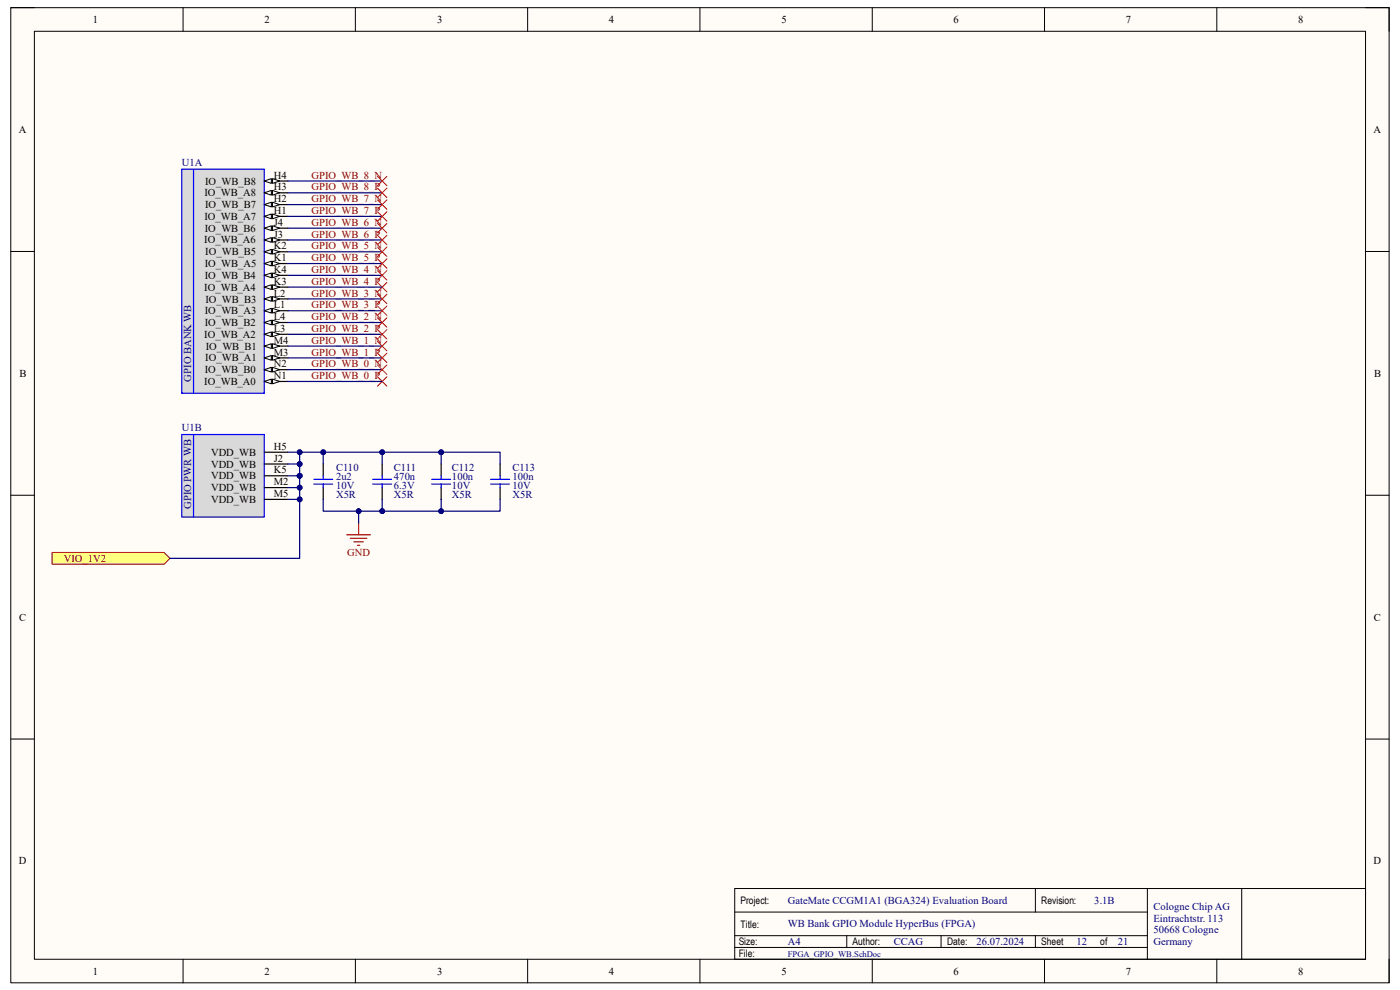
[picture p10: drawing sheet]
<svg xmlns="http://www.w3.org/2000/svg" width="297mm" height="210mm" viewBox="0 0 297 210" stroke-linecap="round" stroke-linejoin="round" font-family="sans-serif">
<path d="M2.3 1.6h292.4v206.9h-292.4z" fill-rule="evenodd" fill="#fffcf8"/>
<path d="M2.3 1.6h292.4v206.9h-292.4z" fill="none" stroke="#000" stroke-width=".21"/>
<path d="M7.3 6.6h282.4v196.9h-282.4z" fill-rule="evenodd" fill="#fffcf8"/>
<g fill="none" stroke="#000" stroke-width=".21">
<path d="M2.3 1.6h5M7.3 6.6h282.4v196.9h-282.4zM38.8 1.6v5M75.4 1.6v5M111.9 1.6v5M148.5 1.6v5M185 1.6v5M221.6 1.6v5M258.1 1.6v5M289.7 1.6h5v5M2.3 53.3h5M289.7 53.4h5"/>
<path d="M2.3 105.1h5M289.7 105.1h5M2.3 156.8h5M289.7 156.8h5M155.9 188.5h133.8v15h-133.8zM155.9 198.5h87.5M155.9 193.5h87.5M179.6 198.5v2.5M199.6 198.5v2.5M219.7 188.5v5M219.7 198.5v2.5M243.4 188.5v15"/>
<path d="M263.4 188.5v15M38.8 203.5v5M75.4 203.5v5M111.9 203.5v5M148.5 203.5v5M155.9 201h87.5M185 203.5v5M221.6 203.5v5M258.1 203.5v5M294.7 203.5v5"/>
</g>
<path d="M73.6 113.4h5M74.3 114.2h3.5M75.1 114.9h2M75.8 115.7h.5M76.1 110.9v2.5" fill="none" stroke="#800000" stroke-width=".25"/>
<path d="M38.6 35.9h17.5v47.5h-17.5z" fill-rule="evenodd" fill="#d9d9d9"/>
<path d="M38.6 35.9h17.5v47.5h-17.5z" fill="none" stroke="#00f" stroke-width=".25"/>
<path d="M56.1 80.9h5" fill="none" stroke="#000" stroke-width=".25"/>
<path d="M56.1 80.9l1.5-.5v1z" fill="#f8fcff"/>
<path d="M56.1 80.9l1.5-.5v1z" fill="none" stroke="#000" stroke-width=".21"/>
<path d="M57.8 80.4l1.5 .5-1.5 .5z" fill="#f8fcff"/>
<path d="M57.8 80.4l1.5 .5-1.5 .5z" fill="none" stroke="#000" stroke-width=".21"/>
<path d="M56.1 78.4h5" fill="none" stroke="#000" stroke-width=".25"/>
<path d="M56.1 78.4l1.5-.5v1z" fill="#f8fcff"/>
<path d="M56.1 78.4l1.5-.5v1z" fill="none" stroke="#000" stroke-width=".21"/>
<path d="M57.8 77.9l1.5 .5-1.5 .5z" fill="#f8fcff"/>
<path d="M57.8 77.9l1.5 .5-1.5 .5z" fill="none" stroke="#000" stroke-width=".21"/>
<path d="M56.1 75.9h5" fill="none" stroke="#000" stroke-width=".25"/>
<path d="M56.1 75.9l1.5-.5v1z" fill="#f8fcff"/>
<path d="M56.1 75.9l1.5-.5v1z" fill="none" stroke="#000" stroke-width=".21"/>
<path d="M57.8 75.4l1.5 .5-1.5 .5z" fill="#f8fcff"/>
<path d="M57.8 75.4l1.5 .5-1.5 .5z" fill="none" stroke="#000" stroke-width=".21"/>
<path d="M56.1 73.4h5" fill="none" stroke="#000" stroke-width=".25"/>
<path d="M56.1 73.4l1.5-.5v1z" fill="#f8fcff"/>
<path d="M56.1 73.4l1.5-.5v1z" fill="none" stroke="#000" stroke-width=".21"/>
<path d="M57.8 72.9l1.5 .5-1.5 .5z" fill="#f8fcff"/>
<path d="M57.8 72.9l1.5 .5-1.5 .5z" fill="none" stroke="#000" stroke-width=".21"/>
<path d="M56.1 70.9h5" fill="none" stroke="#000" stroke-width=".25"/>
<path d="M56.1 70.9l1.5-.5v1z" fill="#f8fcff"/>
<path d="M56.1 70.9l1.5-.5v1z" fill="none" stroke="#000" stroke-width=".21"/>
<path d="M57.8 70.4l1.5 .5-1.5 .5z" fill="#f8fcff"/>
<path d="M57.8 70.4l1.5 .5-1.5 .5z" fill="none" stroke="#000" stroke-width=".21"/>
<path d="M56.1 68.4h5" fill="none" stroke="#000" stroke-width=".25"/>
<path d="M56.1 68.4l1.5-.5v1z" fill="#f8fcff"/>
<path d="M56.1 68.4l1.5-.5v1z" fill="none" stroke="#000" stroke-width=".21"/>
<path d="M57.8 67.9l1.5 .5-1.5 .5z" fill="#f8fcff"/>
<path d="M57.8 67.9l1.5 .5-1.5 .5z" fill="none" stroke="#000" stroke-width=".21"/>
<path d="M56.1 65.9h5" fill="none" stroke="#000" stroke-width=".25"/>
<path d="M56.1 65.9l1.5-.5v1z" fill="#f8fcff"/>
<path d="M56.1 65.9l1.5-.5v1z" fill="none" stroke="#000" stroke-width=".21"/>
<path d="M57.8 65.4l1.5 .5-1.5 .5z" fill="#f8fcff"/>
<path d="M57.8 65.4l1.5 .5-1.5 .5z" fill="none" stroke="#000" stroke-width=".21"/>
<path d="M56.1 63.4h5" fill="none" stroke="#000" stroke-width=".25"/>
<path d="M56.1 63.4l1.5-.5v1z" fill="#f8fcff"/>
<path d="M56.1 63.4l1.5-.5v1z" fill="none" stroke="#000" stroke-width=".21"/>
<path d="M57.8 62.9l1.5 .5-1.5 .5z" fill="#f8fcff"/>
<path d="M57.8 62.9l1.5 .5-1.5 .5z" fill="none" stroke="#000" stroke-width=".21"/>
<path d="M56.1 60.9h5" fill="none" stroke="#000" stroke-width=".25"/>
<path d="M56.1 60.9l1.5-.5v1z" fill="#f8fcff"/>
<path d="M56.1 60.9l1.5-.5v1z" fill="none" stroke="#000" stroke-width=".21"/>
<path d="M57.8 60.4l1.5 .5-1.5 .5z" fill="#f8fcff"/>
<path d="M57.8 60.4l1.5 .5-1.5 .5z" fill="none" stroke="#000" stroke-width=".21"/>
<path d="M56.1 58.4h5" fill="none" stroke="#000" stroke-width=".25"/>
<path d="M56.1 58.4l1.5-.5v1z" fill="#f8fcff"/>
<path d="M56.1 58.4l1.5-.5v1z" fill="none" stroke="#000" stroke-width=".21"/>
<path d="M57.8 57.9l1.5 .5-1.5 .5z" fill="#f8fcff"/>
<path d="M57.8 57.9l1.5 .5-1.5 .5z" fill="none" stroke="#000" stroke-width=".21"/>
<path d="M56.1 55.9h5" fill="none" stroke="#000" stroke-width=".25"/>
<path d="M56.1 55.9l1.5-.5v1z" fill="#f8fcff"/>
<path d="M56.1 55.9l1.5-.5v1z" fill="none" stroke="#000" stroke-width=".21"/>
<path d="M57.8 55.4l1.5 .5-1.5 .5z" fill="#f8fcff"/>
<path d="M57.8 55.4l1.5 .5-1.5 .5z" fill="none" stroke="#000" stroke-width=".21"/>
<path d="M56.1 53.4h5" fill="none" stroke="#000" stroke-width=".25"/>
<path d="M56.1 53.4l1.5-.5v1z" fill="#f8fcff"/>
<path d="M56.1 53.4l1.5-.5v1z" fill="none" stroke="#000" stroke-width=".21"/>
<path d="M57.8 52.9l1.5 .5-1.5 .5z" fill="#f8fcff"/>
<path d="M57.8 52.9l1.5 .5-1.5 .5z" fill="none" stroke="#000" stroke-width=".21"/>
<path d="M56.1 50.9h5" fill="none" stroke="#000" stroke-width=".25"/>
<path d="M56.1 50.9l1.5-.5v1z" fill="#f8fcff"/>
<path d="M56.1 50.9l1.5-.5v1z" fill="none" stroke="#000" stroke-width=".21"/>
<path d="M57.8 50.4l1.5 .5-1.5 .5z" fill="#f8fcff"/>
<path d="M57.8 50.4l1.5 .5-1.5 .5z" fill="none" stroke="#000" stroke-width=".21"/>
<path d="M56.1 48.4h5" fill="none" stroke="#000" stroke-width=".25"/>
<path d="M56.1 48.4l1.5-.5v1z" fill="#f8fcff"/>
<path d="M56.1 48.4l1.5-.5v1z" fill="none" stroke="#000" stroke-width=".21"/>
<path d="M57.8 47.9l1.5 .5-1.5 .5z" fill="#f8fcff"/>
<path d="M57.8 47.9l1.5 .5-1.5 .5z" fill="none" stroke="#000" stroke-width=".21"/>
<path d="M56.1 45.9h5" fill="none" stroke="#000" stroke-width=".25"/>
<path d="M56.1 45.9l1.5-.5v1z" fill="#f8fcff"/>
<path d="M56.1 45.9l1.5-.5v1z" fill="none" stroke="#000" stroke-width=".21"/>
<path d="M57.8 45.4l1.5 .5-1.5 .5z" fill="#f8fcff"/>
<path d="M57.8 45.4l1.5 .5-1.5 .5z" fill="none" stroke="#000" stroke-width=".21"/>
<path d="M56.1 43.4h5" fill="none" stroke="#000" stroke-width=".25"/>
<path d="M56.1 43.4l1.5-.5v1z" fill="#f8fcff"/>
<path d="M56.1 43.4l1.5-.5v1z" fill="none" stroke="#000" stroke-width=".21"/>
<path d="M57.8 42.9l1.5 .5-1.5 .5z" fill="#f8fcff"/>
<path d="M57.8 42.9l1.5 .5-1.5 .5z" fill="none" stroke="#000" stroke-width=".21"/>
<path d="M56.1 40.9h5" fill="none" stroke="#000" stroke-width=".25"/>
<path d="M56.1 40.9l1.5-.5v1z" fill="#f8fcff"/>
<path d="M56.1 40.9l1.5-.5v1z" fill="none" stroke="#000" stroke-width=".21"/>
<path d="M57.8 40.4l1.5 .5-1.5 .5z" fill="#f8fcff"/>
<path d="M57.8 40.4l1.5 .5-1.5 .5z" fill="none" stroke="#000" stroke-width=".21"/>
<path d="M56.1 38.4h5" fill="none" stroke="#000" stroke-width=".25"/>
<path d="M56.1 38.4l1.5-.5v1z" fill="#f8fcff"/>
<path d="M56.1 38.4l1.5-.5v1z" fill="none" stroke="#000" stroke-width=".21"/>
<path d="M57.8 37.9l1.5 .5-1.5 .5z" fill="#f8fcff"/>
<path d="M57.8 37.9l1.5 .5-1.5 .5z" fill="none" stroke="#000" stroke-width=".21"/>
<path d="M41.1 35.9v47.5" fill="none" stroke="#00f" stroke-width=".25"/>
<path d="M38.6 92.2h17.5v17.5h-17.5z" fill-rule="evenodd" fill="#d9d9d9"/>
<g fill="none" stroke="#00f" stroke-width=".25">
<path d="M38.6 92.2h17.5v17.5h-17.5zM41.1 92.2v17.5M66.6 101.7h4M66.6 102.7h4M68.6 100.9v.8M68.6 102.7v.7M79.1 101.7h4M79.1 102.7h4M81.1 100.9v.8M81.1 102.7v.7M91.6 101.7h4M91.6 102.7h4"/>
<path d="M93.6 100.9v.8M93.6 102.7v.7M104.1 101.7h4M104.1 102.7h4M106.1 100.9v.8M106.1 102.7v.7"/>
</g>
<g fill="none" stroke="#000" stroke-width=".25">
<path d="M56.1 98.4h5M56.1 95.9h5M68.6 98.4v2.5M81.1 98.4v2.5M93.6 98.4v2.5M106.1 98.4v2.5M56.1 105.9h5M56.1 103.4h5M56.1 100.9h5M68.6 103.4v2.5M81.1 103.4v2.5M93.6 103.4v2.5"/>
<path d="M106.1 103.4v2.5"/>
</g>
<path d="M11 117.2h23.8l1.3 1.2-1.3 1.3h-23.8z" fill-rule="evenodd" fill="#ffff80"/>
<path d="M11 117.2h23.8l1.3 1.2-1.3 1.3h-23.8z" fill="none" stroke="#800000" stroke-width=".21"/>
<path d="M80.1 59.9l2 2M82.1 59.9l-2 2M80.1 79.9l2 2M82.1 79.9l-2 2" fill="none" stroke="#f00" stroke-width=".21"/>
<path d="M63.6 105.9v12.5h-27.5" fill="none" stroke="#000080" stroke-width=".25"/>
<circle cx="63.6" cy="105.9" r=".5" fill="#000080"/>
<circle cx="63.6" cy="105.9" r=".5" fill="none" stroke="#000080" stroke-width=".21"/>
<path d="M63.6 103.4v2.5h-2.5" fill="none" stroke="#000080" stroke-width=".25"/>
<circle cx="63.6" cy="105.9" r=".5" fill="#000080"/>
<circle cx="63.6" cy="105.9" r=".5" fill="none" stroke="#000080" stroke-width=".21"/>
<circle cx="63.6" cy="103.4" r=".5" fill="#000080"/>
<circle cx="63.6" cy="103.4" r=".5" fill="none" stroke="#000080" stroke-width=".21"/>
<path d="M63.6 100.9v2.5h-2.5" fill="none" stroke="#000080" stroke-width=".25"/>
<circle cx="63.6" cy="100.9" r=".5" fill="#000080"/>
<circle cx="63.6" cy="100.9" r=".5" fill="none" stroke="#000080" stroke-width=".21"/>
<circle cx="63.6" cy="103.4" r=".5" fill="#000080"/>
<circle cx="63.6" cy="103.4" r=".5" fill="none" stroke="#000080" stroke-width=".21"/>
<path d="M61.1 100.9h2.5" fill="none" stroke="#000080" stroke-width=".25"/>
<circle cx="63.6" cy="100.9" r=".5" fill="#000080"/>
<circle cx="63.6" cy="100.9" r=".5" fill="none" stroke="#000080" stroke-width=".21"/>
<path d="M61.1 95.9h2.5v2.5h-2.5" fill="none" stroke="#000080" stroke-width=".25"/>
<circle cx="63.6" cy="95.9" r=".5" fill="#000080"/>
<circle cx="63.6" cy="95.9" r=".5" fill="none" stroke="#000080" stroke-width=".21"/>
<circle cx="63.6" cy="98.4" r=".5" fill="#000080"/>
<circle cx="63.6" cy="98.4" r=".5" fill="none" stroke="#000080" stroke-width=".21"/>
<g fill="none" stroke="#000080" stroke-width=".25">
<path d="M61.1 38.4h20M61.1 58.4h20M61.1 55.9h20M61.1 53.4h20M61.1 50.9h20M61.1 48.4h20M61.1 45.9h20M61.1 43.4h20M61.1 40.9h20M61.1 78.4h20M61.1 75.9h20M61.1 73.4h20"/>
<path d="M61.1 70.9h20M61.1 68.4h20M61.1 65.9h20M61.1 63.4h20M61.1 60.9h20M61.1 80.9h20M63.6 95.9h5v2.5"/>
</g>
<circle cx="68.6" cy="95.9" r=".5" fill="#000080"/>
<circle cx="68.6" cy="95.9" r=".5" fill="none" stroke="#000080" stroke-width=".21"/>
<circle cx="63.6" cy="95.9" r=".5" fill="#000080"/>
<circle cx="63.6" cy="95.9" r=".5" fill="none" stroke="#000080" stroke-width=".21"/>
<path d="M68.6 105.9v2.5h12.5v-2.5" fill="none" stroke="#000080" stroke-width=".25"/>
<circle cx="76.1" cy="108.4" r=".5" fill="#000080"/>
<circle cx="76.1" cy="108.4" r=".5" fill="none" stroke="#000080" stroke-width=".21"/>
<circle cx="81.1" cy="108.4" r=".5" fill="#000080"/>
<circle cx="81.1" cy="108.4" r=".5" fill="none" stroke="#000080" stroke-width=".21"/>
<path d="M68.6 95.9h12.5v2.5" fill="none" stroke="#000080" stroke-width=".25"/>
<circle cx="68.6" cy="95.9" r=".5" fill="#000080"/>
<circle cx="68.6" cy="95.9" r=".5" fill="none" stroke="#000080" stroke-width=".21"/>
<circle cx="81.1" cy="95.9" r=".5" fill="#000080"/>
<circle cx="81.1" cy="95.9" r=".5" fill="none" stroke="#000080" stroke-width=".21"/>
<path d="M93.6 105.9v2.5h-12.5" fill="none" stroke="#000080" stroke-width=".25"/>
<circle cx="81.1" cy="108.4" r=".5" fill="#000080"/>
<circle cx="81.1" cy="108.4" r=".5" fill="none" stroke="#000080" stroke-width=".21"/>
<circle cx="93.6" cy="108.4" r=".5" fill="#000080"/>
<circle cx="93.6" cy="108.4" r=".5" fill="none" stroke="#000080" stroke-width=".21"/>
<path d="M81.1 95.9h12.5v2.5" fill="none" stroke="#000080" stroke-width=".25"/>
<circle cx="81.1" cy="95.9" r=".5" fill="#000080"/>
<circle cx="81.1" cy="95.9" r=".5" fill="none" stroke="#000080" stroke-width=".21"/>
<circle cx="93.6" cy="95.9" r=".5" fill="#000080"/>
<circle cx="93.6" cy="95.9" r=".5" fill="none" stroke="#000080" stroke-width=".21"/>
<path d="M106.1 105.9v2.5h-12.5" fill="none" stroke="#000080" stroke-width=".25"/>
<circle cx="93.6" cy="108.4" r=".5" fill="#000080"/>
<circle cx="93.6" cy="108.4" r=".5" fill="none" stroke="#000080" stroke-width=".21"/>
<path d="M93.6 95.9h12.5v2.5" fill="none" stroke="#000080" stroke-width=".25"/>
<circle cx="93.6" cy="95.9" r=".5" fill="#000080"/>
<circle cx="93.6" cy="95.9" r=".5" fill="none" stroke="#000080" stroke-width=".21"/>
<path d="M63.6 98.4v2.5" fill="none" stroke="#000080" stroke-width=".25"/>
<circle cx="63.6" cy="100.9" r=".5" fill="#000080"/>
<circle cx="63.6" cy="100.9" r=".5" fill="none" stroke="#000080" stroke-width=".21"/>
<circle cx="63.6" cy="98.4" r=".5" fill="#000080"/>
<circle cx="63.6" cy="98.4" r=".5" fill="none" stroke="#000080" stroke-width=".21"/>
<path d="M76.1 108.4v2.5" fill="none" stroke="#000080" stroke-width=".25"/>
<circle cx="76.1" cy="108.4" r=".5" fill="#000080"/>
<circle cx="76.1" cy="108.4" r=".5" fill="none" stroke="#000080" stroke-width=".21"/>
<g fill="none" stroke="#f00" stroke-width=".21">
<path d="M80.1 39.9l2 2M80.1 37.4l2 2M82.1 39.9l-2 2M82.1 37.4l-2 2M80.1 57.4l2 2M80.1 54.9l2 2M80.1 52.4l2 2M80.1 49.9l2 2M80.1 47.4l2 2M80.1 44.9l2 2M80.1 42.4l2 2M82.1 57.4l-2 2"/>
<path d="M82.1 54.9l-2 2M82.1 52.4l-2 2M82.1 49.9l-2 2M82.1 47.4l-2 2M82.1 44.9l-2 2M82.1 42.4l-2 2M80.1 77.4l2 2M80.1 74.9l2 2M80.1 72.4l2 2M80.1 69.9l2 2M80.1 67.4l2 2M80.1 64.9l2 2"/>
<path d="M80.1 62.4l2 2M82.1 77.4l-2 2M82.1 74.9l-2 2M82.1 72.4l-2 2M82.1 69.9l-2 2M82.1 67.4l-2 2M82.1 64.9l-2 2M82.1 62.4l-2 2"/>
</g>
<g font-size="2.2">
<text x="19.7" y="4.9">1</text>
<text x="56.1" y="4.9">2</text>
<text x="92.7" y="4.9">3</text>
<text x="129.2" y="4.9">4</text>
<text x="165.8" y="4.9">5</text>
<text x="202.3" y="4.9">6</text>
<text x="238.8" y="4.9">7</text>
<text x="275.4" y="4.9">8</text>
<text x="4" y="28.2">A</text>
<text x="291.4" y="28.2">A</text>
<text x="43.4" y="41.7">IO_WB_A8</text>
<text x="43.5" y="39.2">IO_WB_B8</text>
<text x="58.1" y="40.4">H3</text>
<text x="58.1" y="37.9">H4</text>
<text x="43.4" y="46.7">IO_WB_A7</text>
<text x="43.5" y="44.2">IO_WB_B7</text>
<text x="58.1" y="47.9">J4</text>
<text x="58.1" y="45.4">H1</text>
<text x="58.1" y="42.9">H2</text>
<text x="43.3" y="51.6">IO_WB_A6</text>
<text x="43.5" y="49.1">IO_WB_B6</text>
<text x="58.1" y="52.9">K2</text>
<text x="58.1" y="50.4">J3</text>
<text x="43.4" y="56.6">IO_WB_A5</text>
<text x="43.5" y="59.1">IO_WB_B4</text>
<text x="43.6" y="54.1">IO_WB_B5</text>
<text x="58.1" y="57.9">K4</text>
<text x="58.1" y="55.4">K1</text>
<text x="43.3" y="61.7">IO_WB_A4</text>
<text x="43.6" y="64.2">IO_WB_B3</text>
<text x="58.1" y="65.4">L1</text>
<text x="58.1" y="62.9">L2</text>
<text x="58.1" y="60.4">K3</text>
<text x="43.3" y="71.7">IO_WB_A2</text>
<text x="43.5" y="69.2">IO_WB_B2</text>
<text x="43.5" y="66.7">IO_WB_A3</text>
<text x="58.1" y="70.4">L3</text>
<text x="58.1" y="67.9">L4</text>
<text x="43.6" y="76.7">IO_WB_A1</text>
<text x="43.7" y="74.2">IO_WB_B1</text>
<text x="58.1" y="77.9">N2</text>
<text x="58.1" y="75.4">M3</text>
<text x="58.1" y="72.9">M4</text>
<text x="4.1" y="80">B</text>
<text x="43.3" y="81.7">IO_WB_A0</text>
<text x="43.5" y="79.2">IO_WB_B0</text>
<text x="58.1" y="80.4">N1</text>
<text x="291.5" y="80">B</text>
<text x="58.1" y="95.4">H5</text>
<text x="44.8" y="101.7">VDD_WB</text>
<text x="44.8" y="99.2">VDD_WB</text>
<text x="44.8" y="96.7">VDD_WB</text>
<text x="58.1" y="100.4">K5</text>
<text x="58.1" y="97.9">J2</text>
<text x="44.8" y="106.7">VDD_WB</text>
<text x="44.8" y="104.2">VDD_WB</text>
<text x="58.1" y="105.5">M5</text>
<text x="58.1" y="103">M2</text>
<text x="4.1" y="131.7">C</text>
<text x="291.5" y="131.7">C</text>
<text x="4" y="183.4">D</text>
<text x="291.4" y="183.4">D</text>
<text x="157.1" y="191.8">Project:</text>
<text x="220.9" y="191.8">Revision:</text>
<text x="157.1" y="196.8">Title:</text>
<text x="156.7" y="203">File:</text>
<text x="156.7" y="200.6">Size:</text>
<text x="180.9" y="200.5">Author:</text>
<text x="200.9" y="200.5">Date:</text>
<text x="220.9" y="200.5">Sheet</text>
<text x="233.4" y="200.5">of</text>
<text x="19.7" y="206.8">1</text>
<text x="56.1" y="206.8">2</text>
<text x="92.7" y="206.8">3</text>
<text x="129.2" y="206.8">4</text>
<text x="165.8" y="206.8">5</text>
<text x="202.3" y="206.8">6</text>
<text x="238.8" y="206.8">7</text>
<text x="275.4" y="206.8">8</text>
</g>
<g font-size="2.2" fill="#000080">
<text x="38.6" y="35.1">U1A</text>
<text x="40.6" y="80.9" transform="rotate(-90 40.6 80.9)">GPIO BANK WB</text>
<text x="38.6" y="91.4">U1B</text>
<text x="71.3" y="99.8">C110</text>
<text x="71.3" y="101.8">2u2</text>
<text x="83.6" y="99.8">C111</text>
<text x="83.6" y="101.8">470n</text>
<text x="95.9" y="99.8">C112</text>
<text x="95.9" y="101.8">100n</text>
<text x="108.7" y="99.8">C113</text>
<text x="108.7" y="101.8">100n</text>
<text x="40.6" y="108" transform="rotate(-90 40.6 108)">GPIO PWR WB</text>
<text x="71.3" y="103.8">10V</text>
<text x="71.3" y="105.7">X5R</text>
<text x="83.6" y="103.8">6.3V</text>
<text x="83.6" y="105.7">X5R</text>
<text x="95.9" y="103.8">10V</text>
<text x="95.9" y="105.7">X5R</text>
<text x="108.7" y="103.8">10V</text>
<text x="108.7" y="105.7">X5R</text>
<text x="167.1" y="191.7">GateMate CCGM1A1 (BGA324) Evaluation Board</text>
<text x="232.2" y="191.7">3.1B</text>
<text x="167.1" y="196.7">WB Bank GPIO Module HyperBus (FPGA)</text>
<text x="244.7" y="193">Cologne Chip AG</text>
<text x="244.7" y="195.5">Eintrachtstr. 113</text>
<text x="244.7" y="198">50668 Cologne</text>
<text x="167.1" y="200.5">A4</text>
<text x="189.7" y="200.5">CCAG</text>
<text x="207.1" y="200.5">26.07.2024</text>
<text x="228.4" y="200.5">12</text>
<text x="237.2" y="200.5">21</text>
<text x="244.7" y="200.5">Germany</text>
</g>
<g font-size="2.2" fill="#800000">
<text x="66.1" y="40.4">GPIO_WB_8_P</text>
<text x="66.1" y="37.9">GPIO_WB_8_N</text>
<text x="66.1" y="42.9">GPIO_WB_7_N</text>
<text x="66.1" y="45.4">GPIO_WB_7_P</text>
<text x="66.1" y="47.9">GPIO_WB_6_N</text>
<text x="66.1" y="50.4">GPIO_WB_6_P</text>
<text x="66.1" y="52.9">GPIO_WB_5_N</text>
<text x="66.1" y="55.4">GPIO_WB_5_P</text>
<text x="66.1" y="57.9">GPIO_WB_4_N</text>
<text x="66.1" y="60.4">GPIO_WB_4_P</text>
<text x="66.1" y="62.9">GPIO_WB_3_N</text>
<text x="66.1" y="65.4">GPIO_WB_3_P</text>
<text x="66.1" y="67.9">GPIO_WB_2_N</text>
<text x="66.1" y="70.4">GPIO_WB_2_P</text>
<text x="66.1" y="72.9">GPIO_WB_1_N</text>
<text x="66.1" y="75.4">GPIO_WB_1_P</text>
<text x="66.1" y="77.9">GPIO_WB_0_N</text>
<text x="66.1" y="80.4">GPIO_WB_0_P</text>
<text x="13.5" y="119.2">VIO_1V2</text>
<text x="73.7" y="117.9">GND</text>
</g>
<text font-size="1.8" fill="#000080" x="167.1" y="203.1">FPGA_GPIO_WB.SchDoc</text>
</svg>
